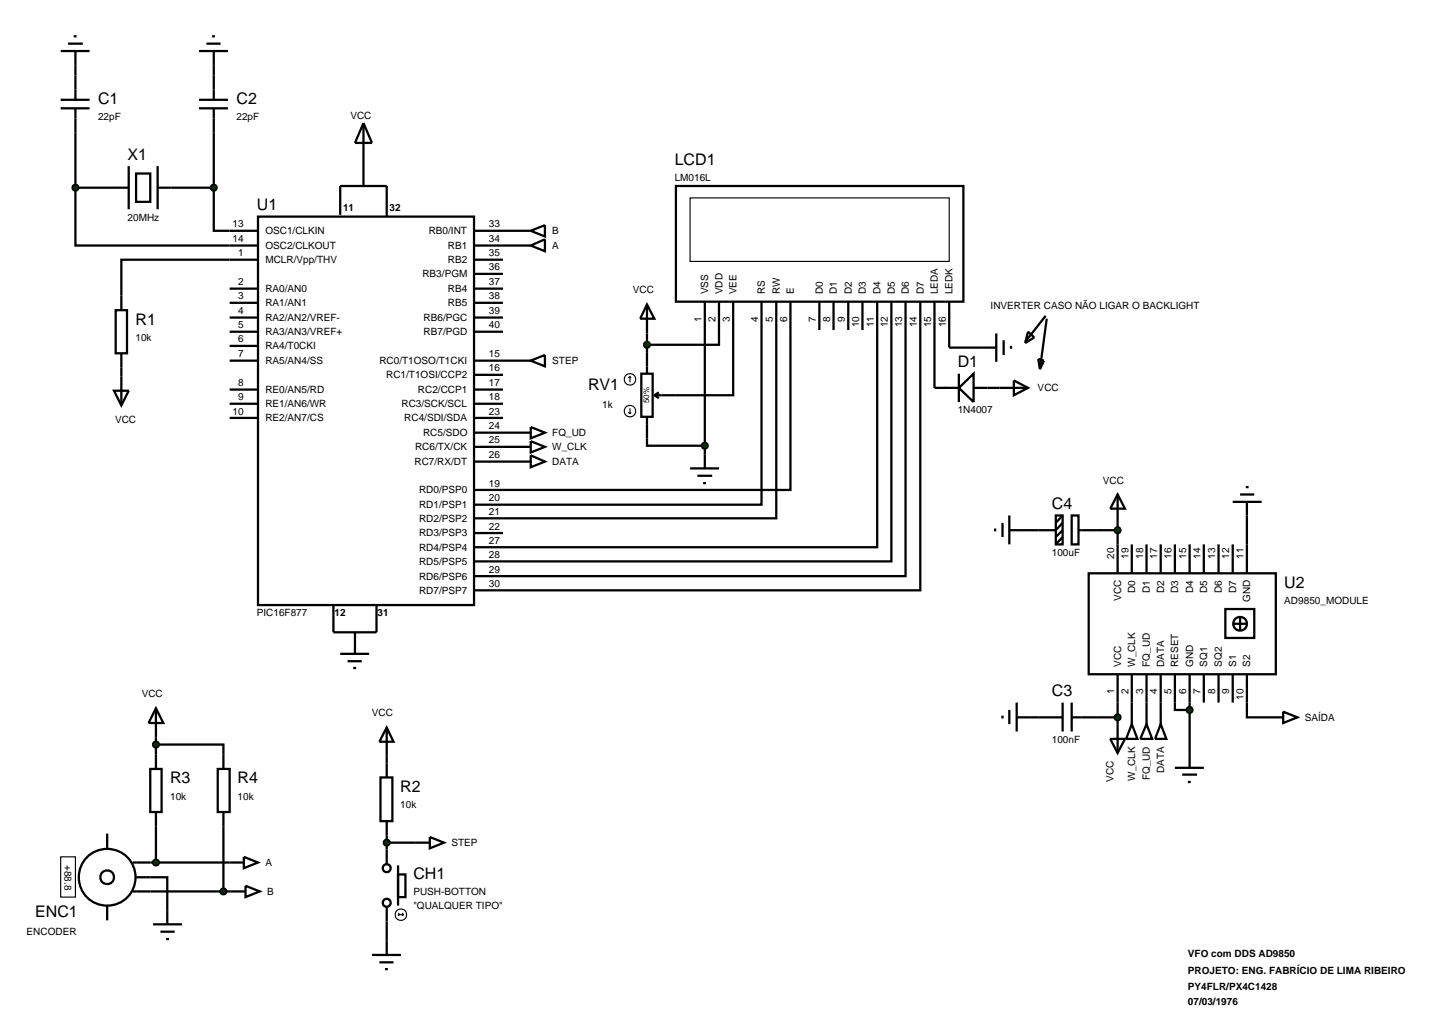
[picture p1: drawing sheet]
<svg xmlns="http://www.w3.org/2000/svg" width="257mm" height="180mm" viewBox="0 0 257 180" stroke-linecap="round" stroke-linejoin="round" font-family="sans-serif">
<g fill="none" stroke="#000" stroke-width=".4">
<path d="M10.7 17.6h5.1M10.7 19.1h5.1M13.3 11.5v6.1M13.3 19.1v14M35.1 17.6h5.1M35.1 19.1h5.1M37.7 11.5v6.1M37.7 19.1v14M13.3 33.1v10.2h32.2M13.3 33.1h9.4M22.7 29.3v7.6M24 30.6h2.5v5h-2.5z"/>
<path d="M27.8 33.1h9.9M27.8 29.3v7.6M37.7 33.1v7.6h7.8M45.5 38.2h38.1v68.5h-38.1zM119.2 32.8h50.7v20.4h-50.7zM20.4 54.7h2v7.6h-2zM40.5 50.9h5M40.5 53.4h5M40.5 56h5M40.5 58.5h5M45.5 45.8h-24.1v8.9M83.6 43.3h10"/>
<path d="M83.6 40.7h10M83.6 50.9h5.1M83.6 53.4h5.1M83.6 56h5.1M83.6 58.5h5.1M83.6 48.3h5.1M83.6 45.8h5.1M93.6 43.3l2.5-1.1v2.1zM93.6 40.7l2.5-1v2zM114.1 53.7l1.3 2.5h-2.5zM114.1 53.7v8.4M124.3 53.2v29.4"/>
<path d="M126.8 53.2v7.6h-12.7M129.3 53.2v16.5h-10.1M134.3 53.2v35.8h-50.7M136.9 53.2v38.2h-53.3M139.4 53.2v33.2h-55.8M144.5 53.2v5M147 53.2v5M149.6 53.2v5M152.1 53.2v5M154.7 53.2v43.3h-71.1M157.2 53.2v45.8h-73.6M159.7 53.2v48.4h-76.1"/>
<path d="M162.3 53.2v50.9h-78.7M20.1 68.9h2.6l-1.3 2.6zM21.4 62.3v9.2M40.5 63.6h5M40.5 61h5M40.5 68.7h5M40.5 71.2h5M40.5 73.7h5M83.6 78.8h10M83.6 76.3h10M83.6 63.6h7.4M83.6 68.7h5.1"/>
<path d="M83.6 71.2h5.1M83.6 73.7h5.1M83.6 66.1h5.1M93.6 77.8l2.5 1-2.5 1zM93.6 75.3l2.5 1-2.5 1zM114.1 77.3v1.3h10.2M174.2 68.4h2.1M83.6 81.4h10M83.6 94h5.1M93.6 80.3l2.5 1.1-2.5 1zM121.7 82.6h5.1M123 83.9h2.6"/>
<path d="M124 85.2h.5M180.6 93.5h2.5M193.3 93.5h3.8M197.1 92.2v3.8M219.9 90.9v5.1M27.5 131.3h11.9v1.8M27.5 130v3.1M68.2 133.3v1.3M181.8 126.5h1.3M193.3 126.5h3.8M197.1 123.9v3.8M199.6 123.9v1.3"/>
<path d="M202.2 123.9v1.3M204.7 123.9v1.3M207.2 123.9v1.3h2.6M209.8 123.9v8.9M219.9 123.9v2.6h3.9M18.9 147v2.6M18.9 159.7v2.6M23.4 152.1h19.6M23.4 157.2h19.9M24 154.7h5.5v5.8M27.5 145.8v6.3M39.4 145.8v11.4"/>
<path d="M43 151.1l2.5 1-2.5 1zM43.3 156.2l2.5 1-2.5 1zM68.2 147.3v2.5M68.2 148.6h5M68.2 162.5v3.3"/>
<circle cx="18.9" cy="154.7" r="5"/>
<circle cx="18.9" cy="154.7" r="1.21"/>
</g>
<path d="M121.7 34.9h45.7v11.2h-45.7zM10.7 151.1h2.6v7.1h-2.6z" fill="none" stroke="#000" stroke-width=".2"/>
<g fill="#004000" stroke="#000" stroke-width=".4">
<path d="M37.4 32.7l.3-.1-.5 .5zM37.7 32.6l.3 .1 .2 .4zM37.7 33.6l.5-.5-.2 .4zM37.2 33.1l.5 .5-.4-.2z"/>
<path d="M12.9 32.8l.4-.2-.5 .5zM13.3 32.6l.4 .2 .1 .3zM13.3 33.6l.5-.5-.1 .3zM12.8 33.1l.5 .5-.3-.1z"/>
</g>
<g fill="#004000">
<path d="M37.7 32.6l.5 .5-.5 .5-.5-.5z"/>
<path d="M13.3 32.6l.5 .5-.5 .5-.5-.5z"/>
</g>
<g fill="none" stroke="#000" stroke-width=".4">
<path d="M10.7 9h5.1M12 7.7h2.6M13 6.4h.5M13.3 9v2.5M35.1 9h5.1M36.4 7.7h2.5M37.4 6.4h.5M37.7 9v2.5M67.1 137.1h2.1v7.7h-2.1zM68.2 128.3l1.2 2.5h-2.5zM68.2 128.3v5M68.2 134.6v2.5"/>
<path d="M68.2 144.8v2.5M68.2 149.8v2.6M68.2 160v2.5M70.2 154.2h1.3v4h-1.3zM70.2 152.6v7.1M73.2 148.6h2.6M75.8 147.6l2.5 1-2.5 1zM65.6 168.4h5.1M66.9 169.7h2.5M67.9 170.9h.5M68.2 165.8v2.6"/>
<circle cx="68.2" cy="153.1" r=".7"/>
<circle cx="68.2" cy="159.2" r=".7"/>
</g>
<g fill="none" stroke="#000" stroke-width=".2">
<path d="M70.2 161.3h1M70.2 161.3l.2 .2M70.4 161l-.2 .3M70.9 161l.3 .3M71.2 161.3l-.3 .2"/>
<circle cx="70.7" cy="161.3" r="1.01"/>
</g>
<path d="M67.9 148.2l.3-.1-.5 .5zM68.2 148.1l.3 .1 .2 .4zM68.7 148.6l-.1 .3-.4 .2zM67.7 148.6l.5 .5-.3-.1z" fill="#004000" stroke="#000" stroke-width=".4"/>
<path d="M68.2 148.1l.5 .5-.5 .5-.5-.5z" fill="#004000"/>
<path d="M91 63.6h2.6M93.6 63.6l2.5-1v2zM26.5 135.6h2v7.6h-2zM27.5 133.1v2.5M38.4 135.6h2.1v7.6h-2.1zM39.4 133.1v2.5M27.5 143.2v2.6M39.4 143.2v2.6" fill="none" stroke="#000" stroke-width=".4"/>
<g fill="#004000" stroke="#000" stroke-width=".4">
<path d="M27.2 151.7l.3-.1-.5 .5zM27.5 151.6l.4 .2 .1 .3zM28 152.1l-.2 .4-.3 .1zM27 152.1l.5 .5-.3-.1z"/>
<path d="M39 156.9l.4-.2-.5 .5zM39.4 156.7l.3 .1 .2 .4zM39.9 157.2l-.1 .3-.4 .2zM38.9 157.2l.5 .5-.4-.2z"/>
</g>
<g fill="#004000">
<path d="M27 152.1l.5-.5 .5 .5-.5 .5z"/>
<path d="M38.9 157.2l.5-.5 .5 .5-.5 .5z"/>
</g>
<path d="M27.5 124.9l1.3 2.6h-2.6zM27.5 124.9v5.1" fill="none" stroke="#000" stroke-width=".4"/>
<path d="M27.1 131l.4-.2-.5 .5zM27.5 130.8l.4 .2 .1 .3zM27.5 131.8l.5-.5-.1 .3zM27 131.3l.5 .5-.3-.1z" fill="#004000" stroke="#000" stroke-width=".4"/>
<path d="M27 131.3l.5-.5 .5 .5-.5 .5z" fill="#004000"/>
<g fill="none" stroke="#000" stroke-width=".4">
<path d="M197.1 87.2l1.3 2.5h-2.6zM197.1 87.2v5M197.1 96v5.1M199.6 96v5.1M202.2 96v5.1M204.7 96v5.1M207.2 96v5.1M209.8 96v5.1M212.3 96v5.1M214.9 96v5.1M217.4 96v5.1M217.4 88.5h5.1"/>
<path d="M218.7 87.2h2.5M219.7 85.9h.5M219.9 88.5v2.4M219.9 96v5.1M192 101.1h33v17.8h-33zM197.1 118.9v5M199.6 118.9v5M202.2 118.9v5M204.7 118.9v5M207.2 118.9v5M209.8 118.9v5M212.3 118.9v5"/>
<path d="M214.9 118.9v5M216.1 107.4h5.1v5.1h-5.1zM217.4 110h2.5M217.4 118.9v5M218.7 108.7v2.5M219.9 110a1.21 1.21 0 0 0-1.2-1.2 1.21 1.21 0 0 0-1.2 1.2 1.21 1.21 0 0 0 1.2 1.2M219.9 110a1.16 1.16 0 0 1-1.2 1.2M219.9 118.9v5M195.8 130.3h2.6l-1.3 2.5zM197.1 127.7v5.1M199.6 127.7l1 2.6h-2zM199.6 125.2v2.5"/>
<path d="M202.2 127.7l1 2.6h-2.1zM202.2 125.2v2.5M204.7 127.7l1 2.6h-2zM204.7 125.2v2.5M207.2 135.4h5.1M208.5 136.6h2.6M209.5 137.9h.5M209.8 132.8v2.6"/>
</g>
<path d="M209.5 124.8l.3-.1-.5 .5zM209.8 124.7l.4 .2 .1 .3zM210.3 125.2l-.2 .4-.3 .1zM209.3 125.2l.5 .5-.3-.1z" fill="#004000" stroke="#000" stroke-width=".4"/>
<path d="M209.8 124.7l.5 .5-.5 .5-.5-.5z" fill="#004000"/>
<path d="M183.1 126.5h4.3M187.4 123.9v5.1M189 126.5h4.3M189 123.9v5.1M223.8 126.5h2.5M226.3 125.5l2.5 1-2.5 1z" fill="none" stroke="#000" stroke-width=".4"/>
<path d="M196.8 126.1l.3-.1-.5 .5zM197.1 126l.4 .2 .1 .3zM197.6 126.5l-.2 .4-.3 .1zM196.6 126.5l.5 .5-.3-.1z" fill="#004000" stroke="#000" stroke-width=".4"/>
<path d="M197.1 126l.5 .5-.5 .5-.5-.5z" fill="#004000"/>
<path d="M186.2 90.9h1.2v5.1h-1.2zM187.4 92.2l-1.2 1.3h-3.1M187.4 94.7l-1.2 1.3M187.4 93.5l-1.2 1.2M187.4 90.9l-1.2 1.3M189 90.9h1.2v5.1h-1.2zM190.2 93.5h3.1M176.8 126.2v.5M178 125.2v2.5M179.3 126.5h2.5M179.3 123.9v5.1" fill="none" stroke="#000" stroke-width=".4"/>
<path d="M196.7 93.2l.4-.2-.5 .5zM197.1 93l.3 .1 .2 .4zM197.6 93.5l-.1 .3-.4 .2zM196.6 93.5l.5 .5-.3-.1z" fill="#004000" stroke="#000" stroke-width=".4"/>
<path d="M196.6 93.5l.5-.5 .5 .5-.5 .5z" fill="#004000"/>
<g fill="none" stroke="#000" stroke-width=".4">
<path d="M60 37.9v-5.1h8.2v5.4M64.1 21.7v11.1M64.1 21.7l1.5 3.5h-3zM113.1 65.9h2v7.6h-2zM114.1 62.1v3.8M114.1 73.5v3.8M115.4 69.7l.8 .5M115.4 69.7h3.8M116.2 69.2l-.8 .5M175.5 93.2v.5M176.8 92.2v2.5M178 93.5h2.6"/>
<path d="M178 90.9v5.1M58.8 106.7v4.8h7.6v-4.8M60 115.3h5.1M61.3 116.6h2.5M62.3 117.8h.5M62.6 111.5v3.8"/>
</g>
<g fill="none" stroke="#000" stroke-width=".2">
<path d="M110.8 72.7l.3 .3M111.1 66.4l-.3 .2M111.1 66.4l.2 .2M111.1 66.4v1M111.1 72v1M111.3 72.7l-.2 .3"/>
<circle cx="111.1" cy="66.9" r="1.01"/>
<circle cx="111.1" cy="72.5" r="1.01"/>
</g>
<g fill="#004000" stroke="#000" stroke-width=".4">
<path d="M113.7 60.5l.4-.2-.5 .5zM114.1 60.3l.4 .2 .1 .3zM114.6 60.8l-.1 .3-.4 .2zM113.6 60.8l.5 .5-.4-.2z"/>
<path d="M124 78.2l.3-.1-.5 .5zM124.3 78.1l.3 .1 .2 .4zM124.3 79.1l.5-.5-.2 .4zM123.8 78.6l.5 .5-.3-.1z"/>
</g>
<g fill="#004000">
<path d="M113.6 60.8l.5-.5 .5 .5-.5 .5z"/>
<path d="M123.8 78.6l.5-.5 .5 .5-.5 .5z"/>
</g>
<g fill="none" stroke="#000" stroke-width=".4">
<path d="M164.8 53.2v15.2h4.3M167.4 53.2v8.1h8.3M175.7 58.8v5M181.3 58.5l1.1 1-1.6 1zM184.4 55.7l-3.6 4.6M184.6 56.2l-1.2 8.9M169.1 68.4l2.6-2.5v5zM169.1 65.9v5M171.7 68.4h2.5M176.3 68.4h5M177 60v2.6M178.3 61v.5"/>
<path d="M178.8 67.1l2.5 1.3-2.5 1.3zM183.1 63.3l1 .3-.7 1.5zM27 163h5.1M28.3 164.3h2.5M29.3 165.6h.5M29.5 160.5v2.5"/>
</g>
<g font-size="2.8">
<text x="17.3" y="18.4">C1</text>
<text x="41.7" y="18.4">C2</text>
<text x="22.5" y="28.2">X1</text>
<text x="119" y="29.1">LCD1</text>
<text x="45.3" y="37.1">U1</text>
<text x="23.9" y="57.3">R1</text>
<text x="168.9" y="64.8">D1</text>
<text x="103.7" y="68.8">RV1</text>
<text x="185.5" y="89.8">C4</text>
<text x="226.5" y="103.7">U2</text>
<text x="185.5" y="122.8">C3</text>
<text x="30" y="138.2">R3</text>
<text x="41.9" y="138.2">R4</text>
<text x="70.6" y="139.7">R2</text>
<text x="72.9" y="155">CH1</text>
<text x="6.2" y="161.7">ENC1</text>
</g>
<g font-size="1.8">
<text x="17.3" y="21.2">22pF</text>
<text x="41.7" y="21.2">22pF</text>
<text x="61.8" y="20.9">VCC</text>
<text x="119" y="31.9">LM016L</text>
<text x="22.5" y="38.9">20MHz</text>
<text x="41" y="40.1">13</text>
<text x="46.8" y="41.3">OSC1/CLKIN</text>
<text x="60.5" y="37.2">11</text>
<text x="68.7" y="37.2">32</text>
<text x="75.6" y="41.3">RB0/INT</text>
<text x="86.2" y="40.1">33</text>
<text x="97.4" y="41.3">B</text>
<text x="41" y="42.7">14</text>
<text x="42" y="45.2">1</text>
<text x="46.8" y="43.9">OSC2/CLKOUT</text>
<text x="46.8" y="46.4">MCLR/Vpp/THV</text>
<text x="79" y="46.4">RB2</text>
<text x="79" y="43.9">RB1</text>
<text x="86.2" y="47.7">36</text>
<text x="86.2" y="45.2">35</text>
<text x="86.2" y="42.7">34</text>
<text x="97.4" y="43.9">A</text>
<text x="42" y="50.3">2</text>
<text x="42" y="52.8">3</text>
<text x="46.8" y="51.5">RA0/AN0</text>
<text x="46.8" y="54">RA1/AN1</text>
<text x="74.5" y="48.9">RB3/PGM</text>
<text x="79" y="54">RB5</text>
<text x="79" y="51.5">RB4</text>
<text x="86.2" y="52.8">38</text>
<text x="86.2" y="50.3">37</text>
<text x="111.6" y="51.7">VCC</text>
<text x="124.9" y="51.9" transform="rotate(-90 124.9 51.9)">VSS</text>
<text x="127.4" y="51.9" transform="rotate(-90 127.4 51.9)">VDD</text>
<text x="129.9" y="51.9" transform="rotate(-90 129.9 51.9)">VEE</text>
<text x="134.9" y="51.9" transform="rotate(-90 134.9 51.9)">RS</text>
<text x="137.5" y="51.9" transform="rotate(-90 137.5 51.9)">RW</text>
<text x="140" y="51.9" transform="rotate(-90 140 51.9)">E</text>
<text x="145.1" y="51.9" transform="rotate(-90 145.1 51.9)">D0</text>
<text x="147.6" y="51.9" transform="rotate(-90 147.6 51.9)">D1</text>
<text x="150.2" y="51.9" transform="rotate(-90 150.2 51.9)">D2</text>
<text x="152.7" y="51.9" transform="rotate(-90 152.7 51.9)">D3</text>
<text x="155.3" y="51.9" transform="rotate(-90 155.3 51.9)">D4</text>
<text x="157.8" y="51.9" transform="rotate(-90 157.8 51.9)">D5</text>
<text x="160.3" y="51.9" transform="rotate(-90 160.3 51.9)">D6</text>
<text x="162.9" y="51.9" transform="rotate(-90 162.9 51.9)">D7</text>
<text x="165.4" y="51.9" transform="rotate(-90 165.4 51.9)">LEDA</text>
<text x="168" y="51.9" transform="rotate(-90 168 51.9)">LEDK</text>
<text x="42" y="55.4">4</text>
<text x="42" y="57.9">5</text>
<text x="46.8" y="56.6">RA2/AN2/VREF-</text>
<text x="46.8" y="59.1">RA3/AN3/VREF+</text>
<text x="74.7" y="59.1">RB7/PGD</text>
<text x="74.7" y="56.6">RB6/PGC</text>
<text x="86.2" y="57.9">40</text>
<text x="86.2" y="55.4">39</text>
<text x="123.7" y="56.7" transform="rotate(-90 123.7 56.7)">1</text>
<text x="126.2" y="56.7" transform="rotate(-90 126.2 56.7)">2</text>
<text x="128.7" y="56.7" transform="rotate(-90 128.7 56.7)">3</text>
<text x="133.7" y="56.7" transform="rotate(-90 133.7 56.7)">4</text>
<text x="136.3" y="56.7" transform="rotate(-90 136.3 56.7)">5</text>
<text x="138.8" y="56.7" transform="rotate(-90 138.8 56.7)">6</text>
<text x="143.9" y="56.7" transform="rotate(-90 143.9 56.7)">7</text>
<text x="146.4" y="56.7" transform="rotate(-90 146.4 56.7)">8</text>
<text x="149" y="56.7" transform="rotate(-90 149 56.7)">9</text>
<text x="151.5" y="57.7" transform="rotate(-90 151.5 57.7)">10</text>
<text x="154.1" y="57.7" transform="rotate(-90 154.1 57.7)">11</text>
<text x="156.6" y="57.7" transform="rotate(-90 156.6 57.7)">12</text>
<text x="159.1" y="57.7" transform="rotate(-90 159.1 57.7)">13</text>
<text x="161.7" y="57.7" transform="rotate(-90 161.7 57.7)">14</text>
<text x="164.2" y="57.7" transform="rotate(-90 164.2 57.7)">15</text>
<text x="166.8" y="57.7" transform="rotate(-90 166.8 57.7)">16</text>
<text x="174.7" y="54.5">INVERTER CASO NÃO LIGAR O BACKLIGHT</text>
<text x="23.9" y="60.1">10k</text>
<text x="42" y="60.4">6</text>
<text x="42" y="63">7</text>
<text x="46.8" y="61.6">RA4/T0CKI</text>
<text x="46.8" y="64.2">RA5/AN4/SS</text>
<text x="66.9" y="64.2">RC0/T1OSO/T1CKI</text>
<text x="86.2" y="65.5">16</text>
<text x="86.2" y="63">15</text>
<text x="97.4" y="64.2">STEP</text>
<text x="42" y="68.1">8</text>
<text x="42" y="70.6">9</text>
<text x="46.8" y="69.3">RE0/AN5/RD</text>
<text x="46.8" y="71.8">RE1/AN6/WR</text>
<text x="68.1" y="66.7">RC1/T1OSI/CCP2</text>
<text x="70.8" y="71.8">RC3/SCK/SCL</text>
<text x="73.7" y="69.3">RC2/CCP1</text>
<text x="86.2" y="68.1">17</text>
<text x="86.2" y="70.6">18</text>
<text x="106.2" y="71.9">1k</text>
<text x="183" y="69">VCC</text>
<text x="20.3" y="74.6">VCC</text>
<text x="41" y="73.1">10</text>
<text x="46.8" y="74.3">RE2/AN7/CS</text>
<text x="71.3" y="74.3">RC4/SDI/SDA</text>
<text x="74.6" y="76.9">RC5/SDO</text>
<text x="86.2" y="75.7">24</text>
<text x="86.2" y="73.1">23</text>
<text x="97.4" y="76.9">FQ_UD</text>
<text x="168.9" y="72.9">1N4007</text>
<text x="73.1" y="82">RC7/RX/DT</text>
<text x="73.2" y="79.4">RC6/TX/CK</text>
<text x="86.2" y="80.8">26</text>
<text x="86.2" y="78.2">25</text>
<text x="97.4" y="82">DATA</text>
<text x="97.4" y="79.4">W_CLK</text>
<text x="73.9" y="87">RD0/PSP0</text>
<text x="73.9" y="89.6">RD1/PSP1</text>
<text x="86.2" y="85.8">19</text>
<text x="86.2" y="88.4">20</text>
<text x="194.5" y="85.3">VCC</text>
<text x="73.9" y="94.6">RD3/PSP3</text>
<text x="73.9" y="92">RD2/PSP2</text>
<text x="86.2" y="95.9">27</text>
<text x="86.2" y="93.4">22</text>
<text x="86.2" y="90.8">21</text>
<text x="73.9" y="99.6">RD5/PSP5</text>
<text x="73.9" y="97.1">RD4/PSP4</text>
<text x="86.2" y="101">29</text>
<text x="86.2" y="98.4">28</text>
<text x="185.5" y="98">100uF</text>
<text x="196.5" y="98.5" transform="rotate(-90 196.5 98.5)">20</text>
<text x="199" y="98.5" transform="rotate(-90 199 98.5)">19</text>
<text x="201.6" y="98.5" transform="rotate(-90 201.6 98.5)">18</text>
<text x="204.1" y="98.5" transform="rotate(-90 204.1 98.5)">17</text>
<text x="206.6" y="98.5" transform="rotate(-90 206.6 98.5)">16</text>
<text x="209.2" y="98.5" transform="rotate(-90 209.2 98.5)">15</text>
<text x="211.7" y="98.5" transform="rotate(-90 211.7 98.5)">14</text>
<text x="214.3" y="98.5" transform="rotate(-90 214.3 98.5)">13</text>
<text x="216.8" y="98.5" transform="rotate(-90 216.8 98.5)">12</text>
<text x="219.3" y="98.5" transform="rotate(-90 219.3 98.5)">11</text>
<text x="73.9" y="104.7">RD7/PSP7</text>
<text x="73.9" y="102.2">RD6/PSP6</text>
<text x="86.2" y="103.5">30</text>
<text x="197.7" y="106" transform="rotate(-90 197.7 106)">VCC</text>
<text x="200.2" y="104.6" transform="rotate(-90 200.2 104.6)">D0</text>
<text x="202.8" y="104.6" transform="rotate(-90 202.8 104.6)">D1</text>
<text x="205.3" y="104.6" transform="rotate(-90 205.3 104.6)">D2</text>
<text x="207.8" y="104.6" transform="rotate(-90 207.8 104.6)">D3</text>
<text x="210.4" y="104.6" transform="rotate(-90 210.4 104.6)">D4</text>
<text x="212.9" y="104.6" transform="rotate(-90 212.9 104.6)">D5</text>
<text x="215.5" y="104.6" transform="rotate(-90 215.5 104.6)">D6</text>
<text x="218" y="104.6" transform="rotate(-90 218 104.6)">D7</text>
<text x="220.5" y="106.2" transform="rotate(-90 220.5 106.2)">GND</text>
<text x="226.5" y="106.5">AD9850_MODULE</text>
<text x="45.3" y="108.7">PIC16F877</text>
<text x="59" y="108.7">12</text>
<text x="66.6" y="108.7">31</text>
<text x="197.7" y="117.6" transform="rotate(-90 197.7 117.6)">VCC</text>
<text x="200.2" y="117.6" transform="rotate(-90 200.2 117.6)">W_CLK</text>
<text x="202.8" y="117.6" transform="rotate(-90 202.8 117.6)">FQ_UD</text>
<text x="205.3" y="117.6" transform="rotate(-90 205.3 117.6)">DATA</text>
<text x="207.8" y="117.6" transform="rotate(-90 207.8 117.6)">RESET</text>
<text x="210.4" y="117.6" transform="rotate(-90 210.4 117.6)">GND</text>
<text x="212.9" y="117.6" transform="rotate(-90 212.9 117.6)">SQ1</text>
<text x="215.5" y="117.6" transform="rotate(-90 215.5 117.6)">SQ2</text>
<text x="218" y="117.6" transform="rotate(-90 218 117.6)">S1</text>
<text x="220.5" y="117.6" transform="rotate(-90 220.5 117.6)">S2</text>
<text x="25" y="123">VCC</text>
<text x="196.5" y="122.4" transform="rotate(-90 196.5 122.4)">1</text>
<text x="199" y="122.4" transform="rotate(-90 199 122.4)">2</text>
<text x="201.6" y="122.4" transform="rotate(-90 201.6 122.4)">3</text>
<text x="204.1" y="122.4" transform="rotate(-90 204.1 122.4)">4</text>
<text x="206.6" y="122.4" transform="rotate(-90 206.6 122.4)">5</text>
<text x="209.2" y="122.4" transform="rotate(-90 209.2 122.4)">6</text>
<text x="211.7" y="122.4" transform="rotate(-90 211.7 122.4)">7</text>
<text x="214.3" y="122.4" transform="rotate(-90 214.3 122.4)">8</text>
<text x="216.8" y="122.4" transform="rotate(-90 216.8 122.4)">9</text>
<text x="219.3" y="123.4" transform="rotate(-90 219.3 123.4)">10</text>
<text x="65.6" y="126.3">VCC</text>
<text x="185.5" y="131">100nF</text>
<text x="230.1" y="127.1">SAÍDA</text>
<text x="196.4" y="137.9" transform="rotate(-90 196.4 137.9)">VCC</text>
<text x="200.2" y="137.7" transform="rotate(-90 200.2 137.7)">W_CLK</text>
<text x="202.8" y="137.6" transform="rotate(-90 202.8 137.6)">FQ_UD</text>
<text x="205.3" y="136.3" transform="rotate(-90 205.3 136.3)">DATA</text>
<text x="30" y="141">10k</text>
<text x="41.9" y="141">10k</text>
<text x="70.6" y="142.5">10k</text>
<text x="79.6" y="149.2">STEP</text>
<text x="11.4" y="152.5" transform="rotate(90 11.4 152.5)">+88.8</text>
<text x="46.8" y="152.7">A</text>
<text x="47.1" y="157.8">B</text>
<text x="72.9" y="157.8">PUSH-BOTTON</text>
<text x="72.9" y="160.3">&quot;QUALQUER TIPO&quot;</text>
<text x="4.7" y="164.8">ENCODER</text>
<text x="209.5" y="168.7">VFO com DDS AD9850</text>
<text x="209.5" y="171.7">PROJETO: ENG. FABRÍCIO DE LIMA RIBEIRO</text>
<text x="209.5" y="174.5">PY4FLR/PX4C1428</text>
<text x="209.5" y="177.3">07/03/1976</text>
</g>
<text font-size="1.4" x="114.5" y="71.1" transform="rotate(-90 114.5 71.1)">50%</text>
</svg>
